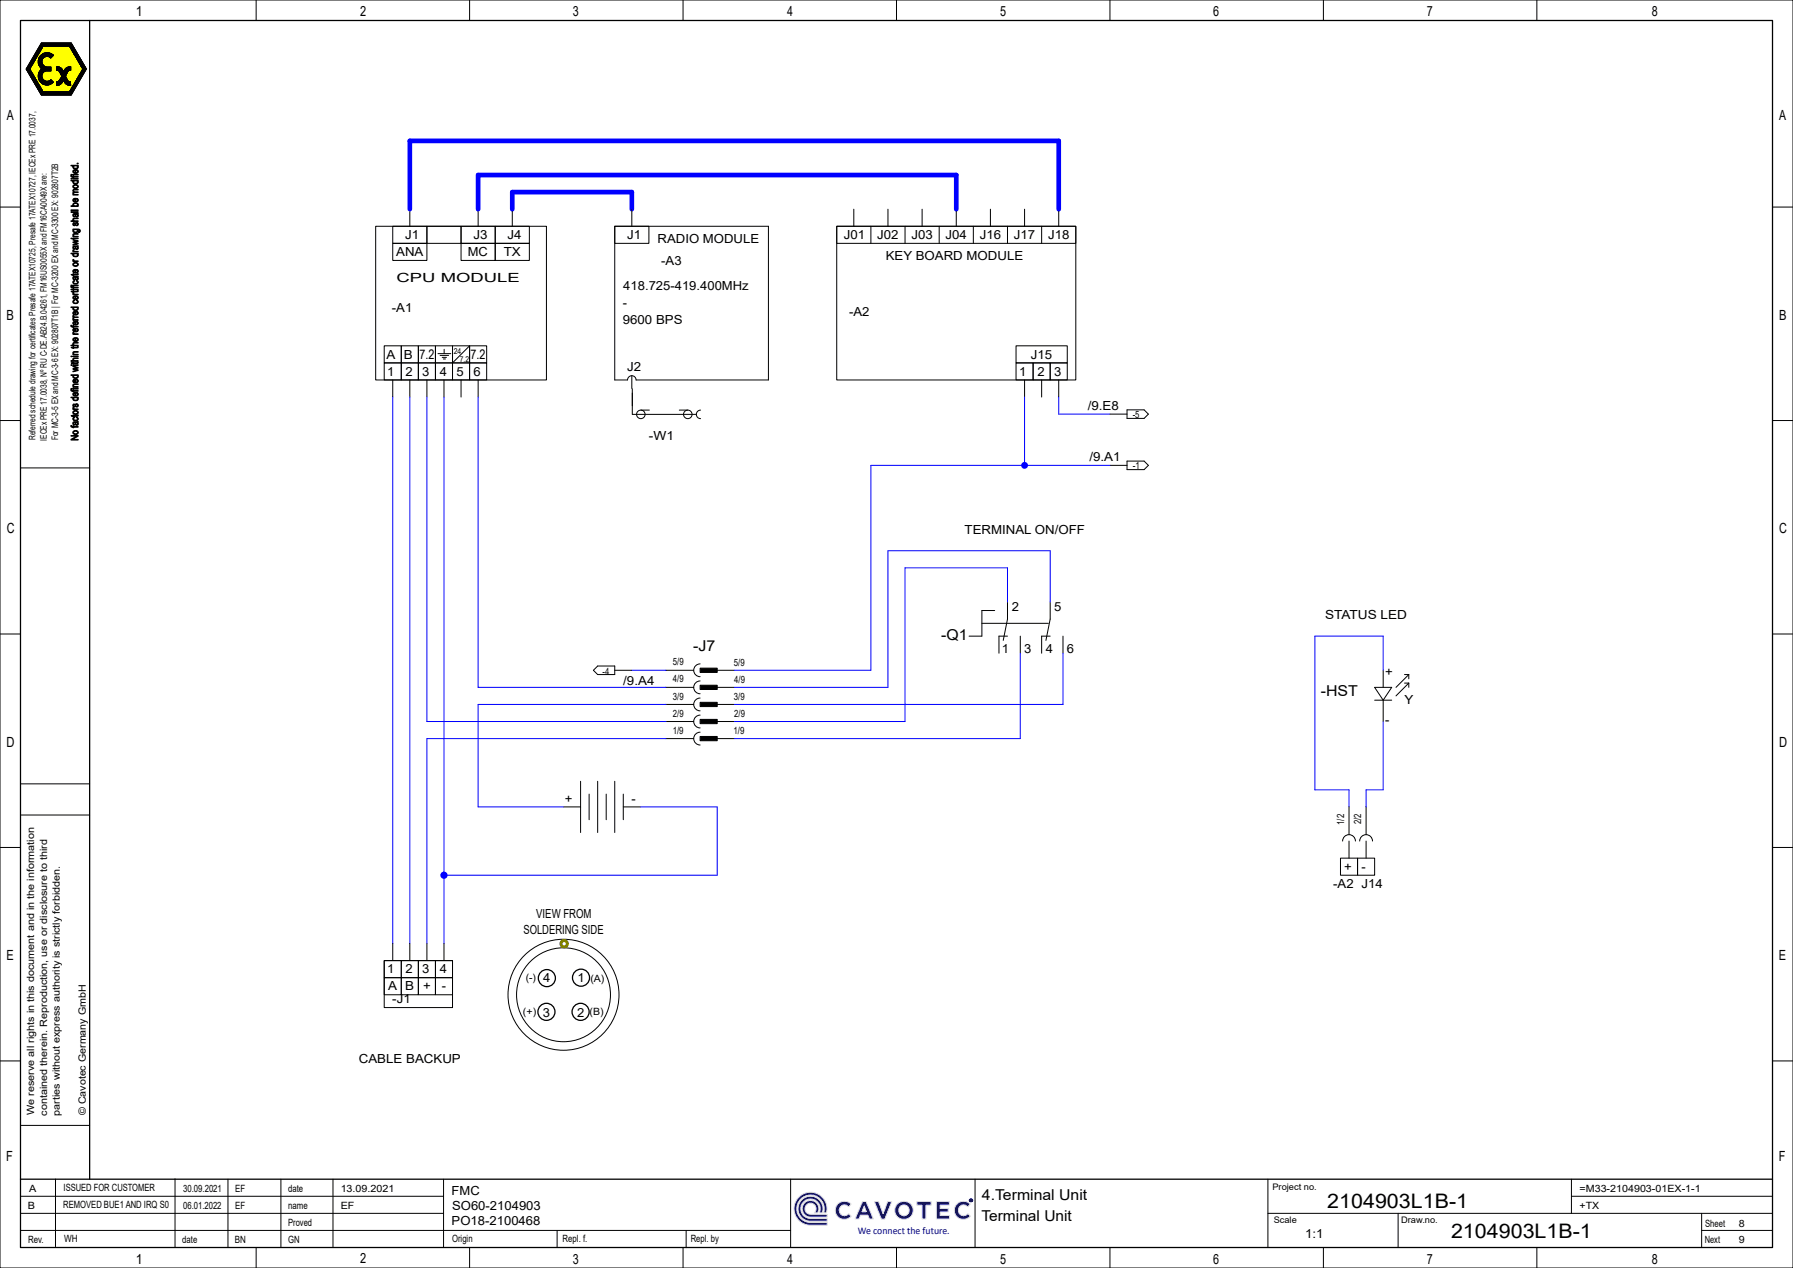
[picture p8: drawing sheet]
<svg xmlns="http://www.w3.org/2000/svg" width="420mm" height="297mm" viewBox="0 0 420 297" stroke-linecap="round" stroke-linejoin="round" font-family="sans-serif">
<g fill="#000080" stroke="#e0e0e0" stroke-width=".23">
<path d="M202 281.4h.9l1.7 4.1h-.9l-.4-.9h-1.7l-.4 .9h-.9z" fill-rule="evenodd"/>
<path d="M196.4 281.9a2.29 2.29 0 0 1 3 .1l-.6 .7a1.26 1.26 0 0 0-1.8-.1 1.26 1.26 0 0 0 0 1.8 1.26 1.26 0 0 0 1.8-.1l.6 .6a2.13 2.13 0 0 1-3.1 .1 2.13 2.13 0 0 1 .1-3.1z" fill-rule="evenodd"/>
<circle cx="211.8" cy="283.5" r="2.14"/>
</g>
<path d="M202.4 282.5l.6 1.3h-1.1z" fill="#fff" stroke="#e0e0e0" stroke-width=".23"/>
<g fill="#000080" stroke="#e0e0e0" stroke-width=".23">
<path d="M204.8 281.5h1l1.1 2.8 1-2.8h1l-1.7 4h-.7z" fill-rule="evenodd"/>
<path d="M214.8 281.5h3.3v.8h-1.2v3.2h-.9v-3.2h-1.2z" fill-rule="evenodd"/>
<path d="M219.3 281.5h3.1v.8h-2.2v.8h1.9v.8h-1.9v.8h2.2v.8h-3.1z" fill-rule="evenodd"/>
</g>
<circle cx="211.7" cy="283.5" r="1.26" fill="#fff" stroke="#e0e0e0" stroke-width=".23"/>
<g fill="#000080" stroke="#e0e0e0" stroke-width=".23">
<path d="M224.3 281.9a2.29 2.29 0 0 1 3 .1l-.6 .7a1.26 1.26 0 0 0-1.8-.1 1.26 1.26 0 0 0 0 1.8 1.26 1.26 0 0 0 1.8-.1l.6 .6a2.13 2.13 0 0 1-3.1 .1 2.13 2.13 0 0 1 .1-3.1z" fill-rule="evenodd"/>
<path d="M188.5 281.7a1.95 1.95 0 0 1 2.5-.1 1.95 1.95 0 0 1 .5 2.5h-.8a1.3 1.3 0 0 0-.1-2.1 1.3 1.3 0 0 0-2 .8 1.3 1.3 0 0 0 1.3 1.6h3.9v.7h-3.9a1.95 1.95 0 0 1-1.8-1.2 1.95 1.95 0 0 1 .4-2.2z" fill-rule="evenodd"/>
<path d="M187.9 281a2.92 2.92 0 0 1 3.6-.3 2.92 2.92 0 0 1 1.1 3.4h-.7a2.28 2.28 0 0 0-1.4-3.2 2.28 2.28 0 0 0-2.9 1.9 2.28 2.28 0 0 0 2.3 2.6h3.9v.6h-3.9a2.92 2.92 0 0 1-2.8-1.8 2.92 2.92 0 0 1 .8-3.2z" fill-rule="evenodd"/>
<path d="M187.2 280.3a3.9 3.9 0 0 1 4.7-.5 3.9 3.9 0 0 1 1.7 4.3h-.7a3.2 3.2 0 0 0-2.4-4.1 3.2 3.2 0 0 0-3.8 2.8 3.2 3.2 0 0 0 3.2 3.5h3.9v.7h-3.9a3.9 3.9 0 0 1-3.6-2.5 3.9 3.9 0 0 1 .9-4.2z" fill-rule="evenodd"/>
</g>
<g fill="none" stroke="#000" stroke-width=".3">
<path d="M4.8 4.8h410.4v287.4h-410.4zM21 4.8v271.4M4.8 276.2h410.4"/>
<circle cx="128" cy="237" r="2"/>
<circle cx="128.1" cy="229.1" r="2"/>
<circle cx="136" cy="237" r="2"/>
<circle cx="136.1" cy="229" r="2"/>
</g>
<g fill="none" stroke="#000" stroke-width=".23">
<path d="M0 0h420v297h-420zM6.1 16.2l3.6 6.1M6.5 16.8l.6-.5-.6 .6M6.9 17.6l.6-.6-.5 .6M7 16.2l-.5 .5M7 16.1l-.6 .6M7 16.2l-.5 .6M7 17.7l.5-.6-.5 .6M7.1 16.4l-.5 .6 .6-.5M7.2 16.5l-.6 .5M7.2 15.8l-.8 .8M7.2 16.6l-.5 .5"/>
<path d="M7.2 16.6l-.5 .6M7.3 15.7l-.9 .9M7.3 16.7l-.6 .5 .6-.5M7.3 16.7l-.5 .6M7.4 16.8l-.6 .6M7.4 16.9l-.5 .5M7.4 16.9l-.5 .6 .6-.5M7.5 18.6l.6-.6-.5 .6M7.5 15.2l-1.2 1.3 1.1-1M7.6 17.2l-.5 .6M7.6 18.7l.5-.6-.5 .6M7.6 17.3l-.5 .5"/>
<path d="M7.7 17.3l-.6 .6M7.7 17.4l-.5 .6 .5-.5M7.7 14.9l-1.5 1.5 1.4-1.3M7.8 17.5l-.6 .5M7.8 17.5l-.5 .6M7.8 17.6l-.5 .6M7.8 17.7l-.5 .5M7.9 14.6l-1.7 1.7M7.9 17.7l-.5 .6M7.9 17.8l-.5 .6M8 17.9l-.6 .5M8 17.9l-.5 .6"/>
<path d="M8 18l-.5 .5M8.1 14.3l-1.9 1.9 1.8-1.7M8.2 14.1l-2.1 2.1M8.2 18.2l-.5 .6M8.2 19.7l.5-.6-.5 .6M8.2 18.3l-.5 .5M8.2 18.3l-.5 .6M8.3 18.4l-.5 .6M8.3 18.5l-.5 .5M8.3 13.8l-2.1 2.2M8.4 18.5l-.6 .6M8.4 18.6l-.5 .5"/>
<path d="M8.4 13.7l-2 2M8.4 18.7l-.5 .5M8.5 18.7l-.5 .6 .5-.5M8.5 13.5l-2 2.1M8.5 18.9l-.5 .5M8.6 18.9l-.5 .6M8.6 19l-.5 .5M8.7 19.1l-.5 .5M8.7 13.2l-2.1 2.2M8.8 19.2l-.6 .6M8.8 13.1l-2.1 2M8.8 19.3l-.5 .5"/>
<path d="M8.8 19.3l-.5 .6M8.8 19.4l-.5 .5M8.9 12.9l-2.1 2.1M8.9 19.5l-.5 .5M8.9 19.5l-.5 .6M9 19.6l-.5 .5M9 19.6l-.5 .6M9 12.6l-2.1 2.2M9 17.2l1.6-1.6-1.6 1.7M9.1 19.7l-.6 .6 .6-.5M9.1 19.8l-.5 .6M9.1 12.5l-2 2"/>
<path d="M9.1 19.9l-.5 .6M9.2 18.7l.6-.7-.6 .7M9.2 15.3l.6-.6-.6 .7M9.2 20l-.5 .5M9.2 12.3l-2 2.1M9.4 12l-2.1 2.2M9.5 11.9l-2.1 2M9.6 11.7l-2.1 2.1M9.7 10.1h.1M9.7 11.4l-2.1 2.2M9.8 17.8l-.7 .7M9.8 14.4l-.7 .8"/>
<path d="M9.8 14.4l-.7 .7M9.8 17.8l-.7 .8M9.8 14.5l-.7 .8M9.8 17.9l-.7 .7M9.8 17.6l-.7 .9M9.8 14.2l-.7 .9M9.8 14.6l-.7 .7M9.8 17.6l-.8 .8M9.8 10.1l-.3 .3M9.8 11.3l-2 2M9.8 14.2l-.8 .8M9.8 17.5l-.8 .8"/>
<path d="M9.9 18.1l-.7 .7M9.9 14.1l-.9 .8M9.9 14.8l-.7 .7M9.9 18.2l-.7 .7M9.9 14.9l-.6 .6M9.9 10.1l-.5 .5M9.9 18.3l-.6 .6M9.9 14.9l-.6 .7M9.9 18.3l-.6 .7M9.9 17.3l-.9 1M9.9 11.1l-2 2.1M9.9 13.9l-.9 1"/>
<path d="M9.9 15l-.6 .6M10 18.4l-.7 .6M10 10.1l-.7 .6M10 12.6l-.8 .8M10 15l-.7 .7M10 18.4l-.6 .6M10 17.2l-1 1M10 15.1l-.6 .6 .7-.5M10 18.5l-.6 .6M10 18.5l-.6 .7M10.1 18.6l-.6 .6 .6-.6-.5 .7M10.1 10.1l-1 .9"/>
<path d="M10.1 12.6l-.9 .9M10.1 10.8h6.2l3.1 5.4-3.1 5.3h-6.2l-3.1-5.3zM10.1 15.3l-.5 .6M10.1 10.1l-1.1 1.1M10.2 15.3l-.6 .6M10.2 18.7l-.6 .6 .6-.6M10.2 10.1l-1.2 1.2M10.3 15.4l-.6 .6M10.3 18.8l-.6 .6M10.3 12.5l-1.2 1.2M10.3 10.1l-1.5 1.5M10.4 15.5l-.6 .6"/>
<path d="M10.4 18.9l-.6 .6M10.4 10.1l-1.7 1.7M10.4 12.5l-1.4 1.3M10.4 15.5l-1.1 1.1M10.5 10.1l-1.9 1.8M10.5 15.5l-1.3 1.3M10.5 18.9l-.6 .6 .6-.6M10.5 12.4l-1.5 1.5M10.5 15.6l-1.4 1.3M10.5 10.1l-2 2M10.6 15.6l-1.5 1.5M10.6 19l-.7 .6"/>
<path d="M10.7 10.1l-2.4 2.3M10.7 12.4l-1.7 1.7M10.7 19l-.7 .6M10.7 19l-.6 .7M10.7 10.1l-2.5 2.4M10.8 15.7l-1.8 1.8M10.8 10.1l-2.6 2.6M10.8 12.4l-1.8 1.8M10.8 19l-.7 .7M10.9 19.1l-.7 .6M10.9 15.7l-1.9 1.9M10.9 10.1l-2.9 2.9"/>
<path d="M10.9 12.4l-1.9 1.9M11 10.1l-.8 .7M11 15.7l-2 2M11 12.4l-2 2M11 10.1l-.7 .7M11 15.7l-2 2.1M11.1 12.4l-2.1 2.1M11.1 15.7a1.26 1.26 0 0 1-1.2-1.7 1.26 1.26 0 0 1 2-.4l.6-.6a2.08 2.08 0 0 0-3 .1 2.08 2.08 0 0 0 .3 3 2.06 2.06 0 0 0-.4 3 2.06 2.06 0 0 0 3.1 .1l-.6-.5a1.24 1.24 0 0 1-2-.4 1.24 1.24 0 0 1 1.2-1.7M11.1 15.7h.8v.9M11.1 16.6h.8M11.1 15.7l-2.1 2.2M11.1 19.1l-.8 .7 .7-.7"/>
<path d="M11.2 15.7l-2.2 2.2M11.2 10.1l-.8 .7M11.2 12.4l-2.2 2.2M11.2 19l-.8 .8M11.2 10.1l-.7 .7M11.3 19l-.8 .8M11.3 15.7l-2.3 2.3M11.3 10.1l-.7 .7M11.3 12.4l-2.3 2.3M11.3 15.7l-2.3 2.4M11.4 12.4l-2.4 2.4M11.4 15.7l-1 1.1"/>
<path d="M11.4 10.1l-.8 .7M11.4 19.9l.8-.9-.8 .9M11.5 19l-1 .8M11.5 12.4l-1 .9M11.5 10.1l-.8 .7M11.5 12.4l-.8 .9M11.5 15.7l-1 1M11.5 10.1l-.7 .7M11.6 12.4l-.8 .8M11.6 18.9l-1 1M11.6 15.7l-.9 .9M11.7 15.7l-.9 .9"/>
<path d="M11.7 10.1l-.8 .7M11.7 12.5l-.9 .7M11.7 13.4l.6-.6-.5 .6M11.7 12.5l-.7 .7M11.7 18.8l-1 1.1M11.7 10.1l-.7 .7M11.8 12.5l-.8 .7M11.8 15.7l-.9 .9M11.8 10.1l-.7 .7M11.8 13.5l.6-.6-.6 .6M11.8 15.7l-.8 .9M11.9 12.5l-.8 .7"/>
<path d="M11.9 12.5l-.7 .7 .7-.6M11.9 15.7l-.8 .9M11.9 10.1l-.8 .7M11.9 15.8l-.8 .8M11.9 15.9l-.6 .7M11.9 16l-.6 .6M11.9 16l-.5 .6M11.9 16.2l-.4 .4M11.9 16.2l-.3 .4M11.9 16.3l-.3 .3M11.9 16.4l-.1 .2M11.9 16.5l-.1 .1"/>
<path d="M11.9 16.6h.1M11.9 18.7l-1.2 1.2M12 10.1l-.8 .7M12 18.8l-1.2 1.1M12 18.8l-1.1 1.1M12 12.6l-.7 .6M12 10.1l-.7 .7M12 18.8l-1 1.1M12.1 12.6l-.7 .7M12.1 10.1l-.7 .7M12.1 18.9l-1 1M12.1 12.6l-.6 .7"/>
<path d="M12.1 18.9l-.9 1M12.2 18.9l-1 1M12.2 12.7l-.7 .6M12.2 12.7l-.6 .6M12.2 10.1l-.8 .7M12.3 12.7l-.7 .7M12.3 10.1l-.7 .7M12.3 19.1l-.8 .7M12.4 10.1l-.8 .7M12.4 19.1l-.7 .7M12.4 19.2l-.6 .5M12.4 19.2l-.4 .4"/>
<path d="M12.5 19.2l-.3 .3M12.5 10.1l-.8 .7M12.5 12.9l-.6 .6M12.5 10.1l-.7 .7M12.6 10.1l-.7 .7M12.7 10.1l-.8 .7M12.8 10.1l-.7 .7M12.9 10.1l-.8 .7M13 10.1l-.8 .7M13 10.1l-.7 .7M13.1 10.1l-.7 .7M13.2 10.1l-.8 .7"/>
<path d="M13.3 10.1l-.7 .7M13.3 16l.4-.3-.4 .4M13.3 16.4l.6-.7-.6 .7M13.3 19.2h-.1M13.3 15.6v.1M13.4 10.1l-.8 .7M13.4 19.1l-.1 .2M13.5 15.6l-.2 .2M13.5 10.1l-.8 .7M13.5 19.1l-.2 .3M13.5 15.6l-.2 .3M13.5 10.1l-.7 .7"/>
<path d="M13.6 15.6l-.3 .3M13.6 10.1l-.7 .7M13.7 10.1l-.8 .7M13.7 16.6l.6-.6-.6 .6M13.8 15.7l-.5 .5M13.8 10.1l-.8 .7M13.9 10.1l-.8 .7M13.9 15.7l-.6 .6M13.9 10.1l-.7 .7M14 15.8l-.7 .7M14.1 10.1l-.8 .7M14.1 15.8l-.7 .7"/>
<path d="M14.1 10.1l-.7 .7M14.1 15.9l-.6 .6M14.1 17.2l.7-.7-.6 .7M14.2 15.9l-.7 .6M14.2 10.1l-.7 .7M14.2 15.9l-.6 .6M14.3 10.1l-.8 .7M14.4 10.1l-.8 .7M14.4 16l-.6 .6M14.4 16.1l-.6 .6M14.4 10.1l-.7 .7M14.4 16.1l-.5 .6"/>
<path d="M14.5 16.1l-.6 .7M14.5 17.9l-.6 1-.7 .3 .1 .8M14.5 16.2l-.6 .6M14.6 10.1l-.8 .7M14.6 16.2l-.6 .6M14.6 16.3l-.6 .6M14.6 10.1l-.7 .7M14.6 19.3l-.4 .4M14.6 16.3l-.6 .7 .7-.6M14.7 10.1l-.7 .7M14.7 16.4l-.6 .7 .6-.6M14.8 19l-.9 .9"/>
<path d="M14.8 18.9l-1 1M14.8 10.1l-.8 .7M14.8 16.7l-.6 .6M14.9 16.8l-.6 .6M14.9 10.1l-.8 .7M14.9 18.8l.6-.6-.6 .7M14.9 10.1l-.7 .7M15 18.9l.6-.6-.6 .7M15.1 10.1l-.8 .7M15.1 10.1l-.7 .7M15.1 19.3l.6-.6-.6 .6M15.2 10.1l-.7 .7"/>
<path d="M15.4 17.9l.4 .9M15.4 17.9l-2.1 2.1M15.4 17.8l-2.1 2.1M15.4 10.1l-.8 .7M15.4 18l-2 2M15.4 17.7l-2.1 2.1M15.4 10.1l-.7 .7M15.4 19.6l.7-.5-.6 .6M15.4 18.1l-1.9 1.9M15.5 17.6l-2.2 2.2M15.5 18.1l-1.8 1.9M15.5 10.1l-.7 .7"/>
<path d="M15.6 17.3l-2.3 2.4M15.6 15.9l-.5 .4M15.6 18.4l-.6 .7M15.6 10.1l-.8 .7M15.6 17.2l-2.3 2.4M15.6 18.5l-.6 .6M15.7 18.5l-.6 .6M15.7 10.1l-.7 .7M15.7 18.6l-.6 .6M15.7 17.1l-2.4 2.4M15.7 15.8l-.6 .7M15.8 10.1l-.8 .7"/>
<path d="M15.8 18.7l-.6 .7 .6-.6M15.8 18.8l.3 .3 .4 .1M15.8 16.9l-2.5 2.6M15.8 18.9l-.5 .5M15.9 15.8l-.9 .8M15.9 18.9l-.6 .6M15.9 10.1l-.8 .7M15.9 19l-.6 .5M15.9 10.1l-.7 .7M16 19l-.6 .6M16 10.1l-.7 .7M16.1 15.7l-1.8 1.7"/>
<path d="M16.1 10.8l.6-.6-.5 .6M16.1 10.1l-.8 .7M16.1 15.7l-1.8 1.8M16.2 19.1l-.7 .6 .8-.6-.6 .7M16.2 10.1l-.7 .7M16.2 15.6l-1.9 1.9M16.3 10.1l-.8 .7M16.4 19.2l-.7 .6M16.4 10.1l-.8 .7M16.4 15.6l-2 2 2-2M16.4 10.1l-.7 .7M16.5 19.2l-.8 .6"/>
<path d="M16.5 15.6l-2.1 2.1M16.5 19.2l.1 .8a1.88 1.88 0 0 1-1.8-1.2 1.64 1.64 0 0 1-1.5 1.2M16.5 19.2l-.7 .7M16.5 10.1l-.7 .7M16.5 19.3l-.6 .6M16.5 19.4l-.5 .5M16.5 19.5l-.4 .5M16.5 19.6l-.4 .4M16.5 19.7l-.3 .3M16.5 19.7l-.2 .3M16.5 19.8l-.2 .2M16.5 11.3l.6-.5-.5 .5"/>
<path d="M16.5 19.9l-.1 .1M16.6 20h-.1M16.6 15.6l-2.1 2.2 2.1-2.1M16.6 15.6a1.73 1.73 0 0 0-1.7 1.2 1.64 1.64 0 0 0-1.6-1.2v.9l.6 .3 .6 1.1M16.6 15.6v.9l-.7 .3-.5 1.1M16.6 15.8l-2.1 2.1M16.6 15.9l-2.3 2.3M16.6 16l-2.4 2.4M16.6 16.1l-2.6 2.5M16.6 16.1l-.5 .5M16.6 16.3l-.3 .2M16.6 16.3l-.2 .2"/>
<path d="M16.6 16.4l-.1 .1M16.6 10.1l-.8 .7M16.7 10.1l3.5 6.1M16.7 10.1h-7l-3.6 6.1M16.7 10.1l-.7 .7M16.8 11.7l.5-.5-.5 .6M16.8 10.3l-.5 .5M16.8 10.4l-.5 .5 .6-.5M16.9 10.5l-.5 .5M16.9 10.5l-.5 .6M17 10.6l-.5 .5M17 10.6l-.5 .6"/>
<path d="M17 10.7l-.5 .6M17.1 10.8l-.5 .6M17.1 12.3l.6-.5-.5 .5M17.2 10.9l-.6 .6M17.2 11l-.5 .5M17.2 11l-.5 .6M17.3 11.1l-.6 .5M17.3 11.1l-.5 .6M17.4 11.3l-.6 .5M17.4 11.4l-.5 .5 .6-.5M17.5 11.5l-.5 .5M17.5 11.5l-.5 .6"/>
<path d="M17.6 11.6l-.6 .5M17.6 11.6l-.5 .6M17.6 11.7l-.5 .5M17.7 11.8l-.5 .6M17.7 13.3l.5-.6-.5 .6M17.8 11.9l-.6 .5 .6-.4M17.8 12l-.5 .6M17.8 12.1l-.5 .5M17.8 13.5l.6-.5-.5 .6M17.9 12.1l-.6 .5M17.9 12.1l-.5 .6M17.9 12.2l-.5 .6"/>
<path d="M17.9 13.6l.6-.5-.6 .6M18 12.3l-.6 .5M18 12.3l-.5 .6 .6-.5M18 19.9l-2.3 2.4M18.1 12.5l-.6 .5M18.1 12.5l-.5 .6M18.1 19.8l-2.4 2.5M18.1 12.6l-.5 .5M18.2 12.6l-.6 .6M18.2 12.7l-.5 .5M18.2 19.6l-2.6 2.7M18.3 12.8l-.5 .6 .5-.5"/>
<path d="M18.3 19.5l-2.8 2.8M18.4 12.9l-.6 .6M18.4 17.9l1.8-1.8-1.9 1.9M18.4 14.5l.6-.5-.5 .6M18.5 19.2l-2.1 2.2M18.5 13.2l-.5 .6M18.5 14.6l.5-.5-.5 .6M18.5 13.3l-.5 .5 .6-.5M18.6 19l-2.1 2.1M18.6 13.3l-.5 .6 .5-.5M18.7 18.9l-2.1 2M18.7 17.4l1.4-1.4-1.6 1.7"/>
<path d="M18.7 13.5l-.6 .5M18.7 13.5l-.5 .6M18.7 13.6l-.5 .5M18.8 13.6l-.6 .6M18.8 13.7l-.5 .5M18.8 13.7l-.5 .6M18.8 18.6l-2.1 2.2M18.8 13.8l-.5 .5M18.9 13.8l-.5 .6M18.9 13.9l-.5 .5M18.9 18.4l-2 2.1M18.9 13.9l-.5 .6"/>
<path d="M19 18.3l-2 2M19 15.5l.5-.5-.4 .6M19.1 14.2l-.5 .5M19.1 14.3l-.5 .5M19.2 14.3l-.5 .6 .5-.5M19.2 18l-2.1 2.2M19.2 14.5l-.5 .5M19.3 14.5l-.5 .6M19.3 17.8l-2.1 2.1M19.3 14.6l-.5 .5M19.4 14.7l-.6 .5M19.4 17.7l-2.1 2"/>
<path d="M19.4 16.1l.5-.5-.6 .8M19.4 14.7l-.5 .6M19.4 14.8l-.5 .5M19.4 14.8l-.5 .6M19.5 14.9l-.5 .5M19.5 14.9l-.5 .6M19.5 17.4l-2.1 2.2M19.6 15.1l-.5 .5M19.6 17.2l-2 2M19.7 15.2l-.6 .5M19.7 15.2l-.5 .6M19.7 17.1l-2 2"/>
<path d="M19.7 15.3l-.5 .5M19.8 15.3l-.6 .6 .6-.5M19.8 15.4l-.5 .6M19.8 15.5l-.5 .6M19.9 15.6l-.5 .5M19.9 16.8l-2.1 2.1M20 16.6l-2.1 2M20 15.7l-.8 .8M20 15.8l-.9 .9M20 15.8l-1.1 1.2M20.1 16.5l-2.1 2M20.1 15.9l-1.3 1.2"/>
<path d="M20.1 15.9l-1.4 1.4M20.2 16.2l-2.1 2.1M20.2 16.2l-3.5 6.1M60 0v4.8M110 0v4.8M160 0v4.8M210 0v4.8M260 0v4.8M310 0v4.8M360 0v4.8M8.8 20.7l.5-.6-.5 .6M9.2 20l-.5 .6"/>
<path d="M9.3 20.2l-.5 .6M9.3 21.7l.6-.6-.5 .6M9.4 20.3l-.6 .5 .6-.5M9.4 20.4l-.5 .5M9.5 20.4l-.6 .6M9.5 20.5l-.5 .5M9.5 20.5l-.5 .6M9.5 22l.6-.5-.5 .6M9.6 20.6l-.6 .5M9.6 20.6l-.5 .6M9.6 20.7l-.5 .6 .6-.5M9.7 22.3h7"/>
<path d="M9.7 20.8l-.5 .6M9.7 20.9l-.5 .6M9.8 21l-.6 .5M9.8 21l-.5 .5M9.8 21l-.5 .6M9.9 21.2l-.5 .6 .6-.5M10 21.3l-.5 .6M10 21.4l-.5 .5M10.1 21.4l-.6 .6M10.2 21.5l-.6 .6M10.3 21.5l-.7 .7 .7-.7M10.5 21.5l-.8 .7"/>
<path d="M10.5 21.5l-.7 .8M10.6 21.5l-.7 .8M10.7 21.5l-.8 .8M10.8 21.5l-.7 .8M11 21.5l-.8 .8M11 21.5l-.7 .8M11.1 21.5l-.7 .8M11.2 21.5l-.8 .8M11.3 21.5l-.7 .8M11.5 21.5l-.8 .8M11.5 21.5l-.7 .8M11.6 21.5l-.7 .8"/>
<path d="M11.7 21.5l-.8 .8M11.8 21.5l-.8 .8M11.8 21.5l-.7 .8M11.9 21.5l-.7 .8M12 21.5l-.8 .8M12.1 21.5l-.7 .8M12.2 21.5l-.8 .8M12.3 21.5l-.8 .8M12.4 21.5l-.8 .8M12.4 21.5l-.7 .8M12.5 21.5l-.7 .8M12.6 21.5l-.7 .8"/>
<path d="M12.7 21.5l-.8 .8M12.8 21.5l-.8 .8M12.9 21.5l-.8 .8M12.9 21.5l-.7 .8M13 21.5l-.7 .8M13.1 21.5l-.7 .8M13.2 21.5l-.8 .8M13.2 21.5l-.7 .8M13.4 21.5l-.8 .8M13.4 21.5l-.7 .8M13.5 21.5l-.7 .8M13.6 21.5l-.8 .8"/>
<path d="M13.7 21.5l-.8 .8M13.7 21.5l-.7 .8M13.9 21.5l-.8 .8M13.9 21.5l-.7 .8M14 21.5l-.7 .8M14.1 21.5l-.8 .8M14.2 21.5l-.7 .8M14.4 21.5l-.8 .8M14.4 21.5l-.7 .8M14.5 21.5l-.7 .8M14.6 21.5l-.8 .8M14.7 21.5l-.7 .8"/>
<path d="M14.8 21.5l-.7 .8M14.9 21.5l-.8 .8M15 21.5l-.7 .8M15.1 21.5l-.8 .8M15.2 21.5l-.8 .8M15.2 21.5l-.7 .8M15.3 21.5l-.7 .8M15.4 21.5l-.8 .8M15.5 21.5l-.7 .8M15.6 21.5l-.8 .8M15.7 21.5l-.8 .8M15.8 21.5l-.8 .8"/>
<path d="M15.8 21.5l-.7 .8M15.9 21.5l-.7 .8M16 21.5l-.7 .8M16.1 21.5l-.8 .8M16.2 21.5l-.8 .8M16.7 22.2v.1M16.8 22.1l-.2 .2M17 21.8l-.5 .5M17.1 21.6l-.7 .7M17.1 21.5l-.8 .8M17.3 21.2l-1.1 1.1M17.4 21l-1.2 1.3"/>
<path d="M17.5 20.8l-1.4 1.5M17.7 20.5l-1.7 1.8M17.8 20.4l-1.9 1.9M17.9 20.2l-2.1 2.1M0 48.5h4.8M88 53h40v36h-40zM92 53h8v4h-8zM92 57h8v4h-8zM96 49v4M100 53h8v4h-8zM108 53h8v4h-8zM108 57h8v4h-8z"/>
<path d="M112 49v4M116 53h8v4h-8zM116 57h8v4h-8zM120 49v4M144 53h8v4h-8zM144 53h36v36h-31a1 1 0 0 0-1-1 1 1 0 0 0-1 1h-3zM148 49v4M196 53h56v36h-56zM196 53h56v4h-56zM200 49v4M204 53v4M208 49v4"/>
<path d="M212 53v4M216 49v4M220 53v4M224 49v4M228 53v4M232 49v4M236 53v4M240 49v4M244 53v4M248 49v4M415.2 48.5h4.8M0 98.5h4.8"/>
<path d="M90 85h4v4h-4zM90 81h4v4h-4zM92 89v4M94 85h4v4h-4zM94 81h4v4h-4zM96 89v4M98 85h4v4h-4zM98 81h4v4h-4zM100 89v4M102 85h4v4h-4zM102 81h4v4h-4zM102.6 82.8h3"/>
<path d="M103.1 83.2h2M103.6 83.7h1M103.8 84.1h.5M104 89v4M104 81.8v1M106 85h4v4h-4zM106 81h4v4h-4zM108 89v4M110 85h4v4h-4zM110 81h4v4h-4zM110 81l-4 4M112 89v4"/>
<path d="M148 88v3M148.1 91.1v6h15M150.1 96.1h2M159.1 96.1h2M164.1 96.1a1 1 0 0 0-1 1 1 1 0 0 0 1 1M238 85h4v4h-4zM238 81h12v4h-12zM240 89v4M242 85h4v4h-4zM244 89v4M246 85h4v4h-4zM248 89v4"/>
<path d="M260 97h4M264 96h4l1 1-1 1h-4zM415.2 98.5h4.8M4.8 109.6h16.2M260 109h4M264 108h4l1 1-1 1h-4zM0 148.5h4.8M139 157l1-1h4v2h-4zM144 157h4M155.9 157h6.6M164 159.5a1.5 1.5 0 0 0-1.5 1.5 1.5 1.5 0 0 0 1.5 1.5M164 155.5a1.5 1.5 0 0 0-1.5 1.5 1.5 1.5 0 0 0 1.5 1.5"/>
<path d="M168 157h4M230 146h15.6M233 143h-3v6h-3M236 141v4l-1 5M236 149h-2v4M239 149v4M246 149h-2v4M246 141v4l-1 5M249 149v4M324 157v4M329 160h1M329 158h1"/>
<path d="M330 160l-3 3M330 158v1M330 160v1M330 158l-3 3M415.2 148.5h4.7M155.9 173h6.6M155.9 169h6.6M155.9 165h6.6M155.9 161h6.6M164 171.5a1.5 1.5 0 0 0-1.5 1.5 1.5 1.5 0 0 0 1.5 1.5M164 167.5a1.5 1.5 0 0 0-1.5 1.5 1.5 1.5 0 0 0 1.5 1.5M164 163.5a1.5 1.5 0 0 0-1.5 1.5 1.5 1.5 0 0 0 1.5 1.5"/>
<path d="M168 173h4M168 169h4M168 165h4M168 161h4M322 161h4l-2 3zM322 164h4M324 164v5M0 198.5h4.8M4.8 190.9h16.2M4.8 183.6h16.2M132 189h4M136 183v12"/>
<path d="M138 186v6M140 183v12M142 186v6M144 183v12M146 186v6M146 189h4M314.5 197a1.5 1.5 0 0 1 1.5-1.5 1.5 1.5 0 0 1 1.5 1.5M316 188.9v6.6M316 197v4M318.5 197a1.5 1.5 0 0 1 1.5-1.5 1.5 1.5 0 0 1 1.5 1.5M320 188.9v6.6M320 197v4"/>
<path d="M415.2 198.5h4.8M314 201h4v4h-4zM318 201h4v4h-4zM90 225h4v4h-4zM90 225h16v11h-16zM90 229h4v4h-4zM92 221v4M94 225h4v4h-4zM94 229h4v4h-4zM96 221v4M98 225h4v4h-4zM98 229h4v4h-4z"/>
<path d="M100 221v4M102 225h4v4h-4zM102 229h4v4h-4zM104 221v4M0 248.5h4.8M415.2 248.5h4.8M4.8 263.6h16.2M13 276.2v15.8M41 276.1v16M53.4 276.2v16M65.8 276.2v16M78 276.2v16"/>
<path d="M103.9 276.2v16M185.2 276.2v16M228.4 276.2v16M297 276.2v16M368.1 276.2v8M4.8 284.2h99.1M4.8 288.2h180.4M4.8 280.2h99.1M60 292.2v4.8M110 292.2v4.8M130.5 288.2v4M160 292.2v4.8"/>
<path d="M160.7 288.2v4M210 292.2v4.8M260 292.2v4.8M297 284.2h118.2M310 292.2v4.8M327.5 284.2v8M360 292.2v4.8M368.1 280.2h47.1M398.6 284.2v8M398.6 288.2h16.6"/>
<circle cx="150.1" cy="97.1" r="1"/>
<circle cx="161.1" cy="97.1" r="1"/>
<circle cx="132" cy="233" r="13"/>
<circle cx="132" cy="233" r="11"/>
</g>
<g fill="#000" stroke="#000" stroke-width=".23">
<path d="M164 156.5h4v1h-4z" fill-rule="evenodd"/>
<path d="M164 172.5h4v1h-4z" fill-rule="evenodd"/>
<path d="M164 168.5h4v1h-4z" fill-rule="evenodd"/>
<path d="M164 164.5h4v1h-4z" fill-rule="evenodd"/>
<path d="M164 160.5h4v1h-4z" fill-rule="evenodd"/>
</g>
<g fill="none" stroke="#00f" stroke-width=".23">
<path d="M92 93v128M96 93v128M100 93v76h56M104 93v128M112 93v68h44M240 93v16M248 93v4h12M260 109h-56v48h-32M148 157h8M236 141v-8h-24v36h-40M239 153v20h-67M246 141v-12h-38v32h-36"/>
<path d="M249 153v12h-77M324 157v-8h-16v36h8v4M156 173h-56v48M156 165h-44v24h20M324 169v16h-4v4M150 189h18v16h-64"/>
</g>
<path d="M96 49v-16h152v16M112 49v-8h112v8M120 49v-4h28v4" fill="none" stroke="#00f" stroke-width="1.1"/>
<circle cx="132.1" cy="221" r=".75" fill="none" stroke="#f00" stroke-width=".7"/>
<g fill="none" stroke="#ff0" stroke-width=".23">
<path d="M7.1 16.4l1.9-1.8-1.8 1.9M7.6 17.2l1.7-1.6-1.7 1.7 1.8-1.6-1.7 1.7M7.7 17.4l1.7-1.7-1.6 1.8M8.9 19.4l.4-.5-.4 .5M9 17.8l-.7 .6M9 17.8l-.7 .7M9 14.4l-1.9 1.9 1.9-1.8M9 17.7l-.7 .7M9 14.6l-1.9 1.8M9 18l-.6 .6 .6-.6-.6 .7M9 14.2l-2 2 2-1.9M9 17.5l-.8 .8 .8-.7"/>
<path d="M9 14.1l-2 2.1M9 14.8l-1.8 1.8M9 17.4l-.8 .8M9 18.2l-.5 .5M9 14l-1.9 1.9M9 18.2l-.5 .6M9 17.3l-.8 .9M9 14.9l-1.7 1.8M9 13.9l-1.8 1.8M9 18.3l-.5 .5 .5-.4M9 15l-1.7 1.7 1.8-1.7M9.1 17.2l-1 1"/>
<path d="M9.1 18.4l-.5 .5M9.1 15.1l-1.7 1.7 1.7-1.6M9.1 13.8l-1.8 1.8M9.1 18.5l-.5 .5M9.1 17.1l-1 1M9.1 13.7l-1.6 1.6M9.1 18.6l-.5 .4M9.1 15.2l-1.7 1.7M9.1 18.6l-.4 .5M9.1 17l-1 1M9.1 15.3l-1.6 1.7M9.1 18.7l-.4 .4"/>
<path d="M9.1 13.6l-1.5 1.5M9.2 15.4l-1.7 1.6M9.2 18.7l-.5 .5M9.2 15.4l-1.7 1.7M9.2 18.8l-.4 .4M9.2 15.4l-1.6 1.8M9.2 18.8l-.4 .5M9.3 15.5l-1.7 1.7M9.3 16.7l-1.3 1.3M9.3 18.9l-.5 .4M9.3 13.3l-1.6 1.7M9.3 19l-.4 .5"/>
<path d="M9.4 16.5l-1.4 1.4M9.4 19.1l-.5 .4 .5-.4-.4 .6 .5-.5M9.5 15.8l-1.7 1.8M9.5 15.9l-1.7 1.7M9.5 19.3l-.4 .4M9.6 15.9l-1.7 1.8M9.6 19.3l-.4 .6M9.6 16l-1.7 1.7 1.8-1.7M9.7 16.1l-1.7 1.7 1.8-1.7M9.7 19.4l-.5 .6M9.8 19.5l-.6 .5M9.8 19.5l-.5 .6"/>
<path d="M10 19.6l-.7 .6M10 19.7l-.6 .6M10.1 19.7l-.7 .6M10.1 19.7l-.7 .7M10.1 10.8v.1M10.2 19.7l-.7 .7M10.3 19.8l-.8 .7M10.3 10.8l-.4 .4M10.3 19.8l-.8 .7 .8-.7M10.3 10.8l-.5 .5M10.4 13.4l-.4 .4M10.4 10.8l-.7 .7"/>
<path d="M10.4 16.7l-.4 .5M10.4 19.8l-.8 .9 .9-.9M10.5 13.3l-.6 .6M10.5 10.8l-1 1M10.5 19.8l-.9 .9M10.6 16.7l-.7 .6M10.6 10.8l-1.2 1.1M10.6 19.9l-.9 .9M10.6 10.8l-1.2 1.3M10.7 19.9l-1 1M10.7 13.2l-.9 .9M10.7 16.6l-.9 .9"/>
<path d="M10.8 10.8l-1.6 1.6M10.8 13.2l-1 1M10.8 16.6l-1 1M10.8 10.8l-1.7 1.7M10.9 19.9l-1.1 1.1M10.9 13.2l-1.1 1.1M10.9 16.6l-1.1 1.1M10.9 10.8l-1.9 1.9M11 19.9l-1.2 1.2M11 13.2l-1.2 1.2M11 10.8l-2.2 2.2M11 16.6l-1.2 1.2"/>
<path d="M11.1 13.2l-1.3 1.3M11.1 19.1l2.5-2.6-2.6 2.6M11.1 10.8l-2.4 2.3M11.1 16.6l-1.3 1.3M11.1 19.9l-1.2 1.2M11.1 10.8l-2.5 2.5M11.2 16.6l-1.4 1.3M11.2 10.8l-2.6 2.7M11.2 13.2l-1.4 1.4M11.2 19.9l-1.3 1.3 1.3-1.3M11.3 16.6l-1.5 1.4M11.3 13.2l-1.5 1.5"/>
<path d="M11.3 19l2.4-2.4-2.6 2.4M11.3 10.8l-2.9 3M11.3 16.6l-1.5 1.5M11.3 13.2l-1.4 1.5M11.4 10.8l-3.1 3.1M11.4 19.9l-1.4 1.4M11.4 16.6l-1.5 1.5M11.4 13.3l-1.5 1.5M11.5 10.8l-3.3 3.3M11.5 19.8l-1.5 1.5M11.5 13.3l-1.6 1.6M11.5 16.6l-1.6 1.6"/>
<path d="M11.6 19.8l-1.6 1.6M11.6 10.8l-3.6 3.6M11.6 16.6l-1.7 1.7M11.6 13.4l-1.6 1.6M11.7 10.8l-3.8 3.7M11.7 16.6l-1.8 1.7M11.7 13.4l-1.7 1.7M11.7 19.8l-1.7 1.6M11.7 10.8l-3.8 3.9M11.7 16.6l-1.8 1.8M11.8 13.5l-1.7 1.7M11.8 10.8l-1.9 1.9"/>
<path d="M11.8 16.6l-1.8 1.8M11.9 13.5l-1.8 1.8M11.9 19.7l-1.8 1.8M11.9 10.8l-1.7 1.8M11.9 15.8l4.6-4.6-4.6 4.7M12 10.8l-1.7 1.7M12 19.6l-1.9 1.9M12.1 10.8l-1.7 1.7M12.2 10.8l-1.7 1.6M12.2 10.8l-1.6 1.6M12.3 19.4l-2.1 2.1M12.3 10.8l-1.6 1.6"/>
<path d="M12.4 10.8l-1.6 1.6M12.4 19.3l1.9-1.9-4.1 4.1M12.5 10.8l-1.6 1.6M12.6 10.8l-1.6 1.6M12.7 10.8l-1.6 1.6M12.7 10.8l-1.5 1.6M12.8 10.8l-1.6 1.6M12.9 10.8l-1.6 1.6M13 10.8l-1.6 1.6M13.2 10.8l-1.7 1.6M13.2 10.8l-1.6 1.6M13.3 19.3l-2.3 2.2"/>
<path d="M13.3 19.4l-2.2 2.1M13.3 19.4l-2.1 2.1M13.3 19.5l-2.1 2M13.3 19.6l-1.9 1.9M13.3 19.7l-1.9 1.8M13.3 19.7l-1.8 1.8M13.3 10.8l-1.7 1.7M13.3 19.8l-1.7 1.7M13.3 19.9l-1.6 1.6M13.3 20l-1.6 1.5M13.3 15.7l-3.1 3.1M13.3 15.8l-3 3"/>
<path d="M13.3 15.9l-2.9 3M13.3 16l-2.9 2.9M13.3 16.1l-2.8 2.8M13.3 16.2l-2.8 2.8M13.3 16.3l-2.7 2.7M13.3 16.4l-2.6 2.6M13.3 16.5l-2.5 2.5M13.4 16.5l-2.6 2.5M13.4 10.8l-1.7 1.7M13.5 10.8l-1.7 1.7M13.5 16.5l-2.6 2.6M13.5 20l-1.5 1.5"/>
<path d="M13.7 15.7l3.4-3.5-3.4 3.5M13.7 10.8l-1.8 1.7M13.7 19.9l-1.6 1.6M13.7 10.8l-1.7 1.8M13.8 16.6l-2.4 2.4M13.8 10.8l-1.8 1.8M13.8 19.9l-1.6 1.6M13.8 16.7l-2.3 2.2M13.9 16.7l-2.1 2.1M13.9 18.8l-.2 .2M13.9 16.7l-2 2M13.9 10.8l-1.9 1.8"/>
<path d="M13.9 19.9l-1.7 1.6M13.9 16.8l-1.8 2M14 10.8l-1.9 1.9M14 18.6l-.4 .5M14 16.9l-1.9 2 2-1.9M14 10.8l-1.8 1.9 2-1.9M14.1 17.1l-1.9 1.9M14.1 17.2l-1.8 1.9M14.2 17.2l-1.9 1.9M14.2 17.3l-1.9 1.8M14.2 17.3l-1.8 1.9 1.9-1.8M14.2 18.3l-.8 .9"/>
<path d="M14.2 19.7l-1.9 1.8M14.2 10.8l-1.9 2 2-2M14.3 18.1l-3.4 3.4M14.4 10.8l-2.1 2 2.2-2M14.4 17.6l-3.9 3.9M14.4 17.7l-3.8 3.8M14.5 17.9l-3.6 3.6M14.5 17.8l-3.8 3.7M14.5 10.8l-2.1 2.1M14.6 10.8l-2.1 2.1M14.7 10.8l-4.5 4.5M14.8 10.8l-4.6 4.6"/>
<path d="M14.8 18.8v.1M14.9 10.8l-4.6 4.6M14.9 18.8l-.1 .1M14.9 18.8l-.2 .2M15 18.9l-.4 .4M15 19l-2.6 2.5M15 16.7h.1M15 10.8l-4.7 4.6M15 19l-2.5 2.5M15 19.1l-2.4 2.4M15.1 10.8l-4.7 4.7M15.1 19.2l-2.4 2.3"/>
<path d="M15.1 19.2l-2.3 2.3M15.1 16.4l-.3 .3M15.1 10.8l-4.7 4.7 4.8-4.7M15.2 19.3l-2.3 2.2M15.2 19.4l-2.2 2.1M15.2 19.4l-2.1 2.1M15.3 16.2l-.5 .4M15.3 19.5l-2 2M15.3 10.8l-4.8 4.8 4.9-4.8M15.5 19.6l-1.9 1.9M15.5 10.8l-4.9 4.8M15.5 19.7l-1.9 1.8"/>
<path d="M15.6 10.8l-4.9 4.9M15.6 18.4l3.2-3.2-3.1 3.3M15.7 19.8l-1.8 1.7M15.7 19.8l-1.7 1.7M15.7 10.8l-4.9 4.9M15.8 19.8l-1.7 1.7M15.8 10.8l-4.9 4.9M15.9 10.8l-5 4.9M15.9 10.8l-4.9 4.9M15.9 19.9l-1.6 1.6M16 19.9l-1.6 1.6M16 15.7l1.9-2-2 2"/>
<path d="M16 16.6l-.1 .2M16.1 10.8l-5 4.9M16.1 10.8l-4.9 4.9M16.2 16.5l-.4 .4M16.2 20l-1.6 1.5M16.2 10.8l-5 4.9M16.2 10.8l-4.9 4.9M16.3 16.5l-.6 .5M16.3 10.9l-4.9 4.8M16.3 15.6l1.7-1.7-1.7 1.7M16.3 10.9l-4.8 4.8M16.3 11l-4.7 4.7"/>
<path d="M16.4 11l-4.7 4.7M16.4 11.1l-4.7 4.6M16.4 16.5l-.8 .8M16.4 11.1l-4.6 4.6M16.5 11.2l-4.6 4.6M16.5 16.5l-.9 .9M16.6 15.9l1.7-1.7-1.7 1.8M16.6 16.1l1.7-1.8-1.7 1.9M16.6 11.3l-4.7 4.7M16.6 11.4l-4.7 4.7M16.6 11.5l-4.7 4.8M16.7 11.5l-4.8 4.8"/>
<path d="M16.7 11.6l-4.8 4.8M16.7 11.6l-4.8 4.9M16.8 11.7l-6.8 6.8 6.8-6.8-6.7 6.9M16.9 11.9l-6.8 6.7M16.9 11.9l-6.8 6.8M16.9 11.9l-6.7 6.8M17 12l-3.6 3.6M17 12.1l-3.6 3.5M17 12.1l-3.5 3.5M17.1 12.2l-3.5 3.5M17.2 12.3l-3.4 3.4M17.2 19.9l-1.6 1.6"/>
<path d="M17.2 12.4l-3.3 3.3M17.2 12.5l-3.3 3.3M17.3 12.5l-3.3 3.3M17.3 12.6l-3.2 3.2M17.4 12.7l-3.2 3.2M17.4 19.6l-1.9 1.9M17.5 12.9l-3.2 3.1M17.5 19.5l-2.1 2M17.5 12.9l-3.1 3.1M17.5 12.9l-3.1 3.2M17.6 13l-3.1 3.1M17.6 19.3l-2.3 2.2"/>
<path d="M17.6 13.1l-3.1 3.1M17.6 13.2l-3 3.1 3.1-3.1-3.1 3.2M17.7 19l-2.5 2.5M17.8 13.4l-3.1 3M17.8 13.5l-3 3.1M17.8 18.9l-2.7 2.6M17.9 13.5l-3.1 3.1M17.9 13.6l-2.5 2.4M17.9 13.6l-2.2 2.3M17.9 18.7l-2.8 2.8M18 13.8l-1.9 1.9M18.1 13.9l-1.7 1.7"/>
<path d="M18.1 18.4l-3.1 3.1M18.1 14l-1.6 1.6M18.2 14l-1.6 1.6M18.2 18.2l-1.6 1.7M18.2 14.1l-1.6 1.7M18.2 14.2l-1.6 1.6M18.3 18.1l-1.8 1.7M18.4 14.4l-1.8 1.8M18.4 14.4l-1.8 1.9M18.4 14.5l-1.8 1.9M18.4 17.8l-1.9 2M18.5 14.6l-3 2.9"/>
<path d="M18.5 14.6l-3.1 3.1M18.5 14.7l-3.1 3.2M18.5 17.6l-2 2M18.6 14.7l-3.2 3.2M18.6 14.8l-3.2 3.2M18.6 17.5l-2.1 2.1M18.6 14.9l-3.1 3.2M18.7 14.9l-3.2 3.3M18.7 15l-3.2 3.2M18.8 15.1l-3.2 3.2M18.8 17.2l-2.3 2.3M18.8 15.2l-3.2 3.2"/>
<path d="M18.9 17l-2.4 2.4M18.9 15.3l-3.2 3.2M18.9 15.4l-3.2 3.2M19 15.4l-3.2 3.3 3.2-3.2M19 16.9l-2.5 2.4M19 15.6l-3.2 3.2M19.1 16.7l-2.6 2.6M19.1 15.6l-3.2 3.3M19.1 15.7l-3.2 3.2M19.2 15.8l-3.3 3.2M19.2 15.8l-3.2 3.2M19.2 15.9l-3.1 3.1"/>
<path d="M19.2 16.4l-2.7 2.8M19.3 15.9l-3.2 3.2M19.3 16l-3.1 3.1M19.3 16.3l-2.9 2.9M19.3 16.1l-3 3M19.4 16.2l-3 3M9.3 20.1l.6-.5-.6 .6M10.4 21.5l3.9-4-3.9 4M13.4 21.5l2-1.9-1.9 1.9M13.4 20l-1.6 1.5M13.5 20l-1.6 1.5M13.8 21.5l1.8-1.8-1.8 1.8"/>
<path d="M14.1 21.5l1.7-1.6-1.5 1.6M14.5 21.5l1.6-1.5-1.5 1.5M16.3 20l-1.6 1.5M16.3 21.4l-.1 .1M16.3 20l-1.5 1.5M16.4 20l-1.5 1.5M16.4 21.3l-.2 .2M16.6 21l-.6 .5M16.7 20.8l-.7 .7M16.8 20.7l-.9 .8M16.9 20.5l-1.1 1M17 20.2l-1.3 1.3"/>
<path d="M17.1 20.1l-1.5 1.4"/>
</g>
<g fill="#00f">
<circle cx="104" cy="205" r=".85"/>
<circle cx="240" cy="109" r=".8"/>
</g>
<g font-size="4.7">
<text x="310.9" y="283">2104903L1B-1</text>
<text x="339.9" y="290">2104903L1B-1</text>
</g>
<g font-size="3.5">
<text x="162.4" y="152.5">-J7</text>
<text x="220.5" y="150">-Q1</text>
<text x="309.4" y="163">-HST</text>
<text x="230" y="281">4.Terminal Unit</text>
<text x="229.9" y="286">Terminal Unit</text>
</g>
<g font-size="3.3">
<text x="31.8" y="3.8">1</text>
<text x="84.3" y="3.7">2</text>
<text x="134.2" y="3.8">3</text>
<text x="184.4" y="3.8">4</text>
<text x="234.3" y="3.8">5</text>
<text x="284.2" y="3.8">6</text>
<text x="334.2" y="3.8">7</text>
<text x="386.9" y="3.8">8</text>
<text x="1.6" y="28.1">A</text>
<text x="416.8" y="28.1">A</text>
<text x="1.5" y="74.9">B</text>
<text x="416.7" y="74.9">B</text>
<text x="1.6" y="124.9">C</text>
<text x="416.8" y="124.9">C</text>
<text x="1.6" y="174.9">D</text>
<text x="416.8" y="174.9">D</text>
<text x="1.5" y="224.9">E</text>
<text x="416.7" y="224.9">E</text>
<text x="1.5" y="271.9">F</text>
<text x="416.7" y="271.9">F</text>
<text x="31.8" y="296">1</text>
<text x="84.3" y="295.9">2</text>
<text x="134.2" y="296">3</text>
<text x="184.4" y="296">4</text>
<text x="234.3" y="296">5</text>
<text x="284.2" y="296">6</text>
<text x="334.2" y="296">7</text>
<text x="386.9" y="296">8</text>
</g>
<g font-size="3.1">
<text x="98.3" y="84">7.2</text>
<text x="110.2" y="84.1">7.2</text>
</g>
<text font-size="3" x="92.9" y="66">CPU MODULE</text>
<g font-size="2.9">
<text x="94.9" y="56">J1</text>
<text x="110.9" y="56">J3</text>
<text x="118.9" y="56">J4</text>
<text x="146.9" y="56">J1</text>
<text x="154.1" y="57">RADIO MODULE</text>
<text x="197.7" y="56">J01</text>
<text x="205.5" y="56">J02</text>
<text x="213.5" y="56">J03</text>
<text x="221.5" y="56">J04</text>
<text x="229.5" y="56">J16</text>
<text x="237.5" y="56">J17</text>
<text x="245.5" y="56">J18</text>
<text x="92.8" y="60">ANA</text>
<text x="109.6" y="60">MC</text>
<text x="118" y="60">TX</text>
<text x="154.9" y="62">-A3</text>
<text x="207.5" y="61">KEY BOARD MODULE</text>
<text x="145.9" y="72">-</text>
<text x="146" y="68">418.725-419.400MHz</text>
<text x="91.8" y="73">-A1</text>
<text x="145.9" y="76">9600 BPS</text>
<text x="198.9" y="74">-A2</text>
<text x="90.5" y="84.1">A</text>
<text x="90.7" y="88">1</text>
<text x="94.6" y="84.1">B</text>
<text x="95" y="88">2</text>
<text x="98.9" y="88">3</text>
<text x="103" y="88">4</text>
<text x="106.9" y="88">5</text>
<text x="110.9" y="88">6</text>
<text x="146.9" y="87">J2</text>
<text x="238.7" y="88">1</text>
<text x="241.5" y="84">J15</text>
<text x="243" y="88">2</text>
<text x="246.9" y="88">3</text>
<text x="254.8" y="96">/9.E8</text>
<text x="152" y="103.1">-W1</text>
<text x="255.2" y="108">/9.A1</text>
<text x="226" y="125">TERMINAL ON/OFF</text>
<text x="237" y="143">2</text>
<text x="246.9" y="143">5</text>
<text x="310.4" y="145">STATUS LED</text>
<text x="234.7" y="153">1</text>
<text x="239.9" y="153">3</text>
<text x="245" y="153">4</text>
<text x="249.9" y="153">6</text>
<text x="146" y="160.5">/9.A4</text>
<text x="324.5" y="158.4">+</text>
<text x="329" y="165">Y</text>
<text x="324.5" y="169.6">-</text>
<text x="132.3" y="188">+</text>
<text x="147.9" y="188">-</text>
<text x="312.3" y="208">-A2 J14</text>
<text x="314.9" y="204">+</text>
<text x="318.9" y="204">-</text>
<text x="125.6" y="215">VIEW FROM</text>
<text x="122.6" y="218.8">SOLDERING SIDE</text>
<text x="90.7" y="228">1</text>
<text x="95" y="228">2</text>
<text x="98.9" y="228">3</text>
<text x="103" y="228">4</text>
<text x="90.9" y="232">A</text>
<text x="94.9" y="232">B</text>
<text x="99.1" y="232">+</text>
<text x="103.5" y="232">-</text>
<text x="127.2" y="230">4</text>
<text x="135.2" y="230">1</text>
<text x="91.9" y="235">-J1</text>
<text x="127.2" y="238.1">3</text>
<text x="135.2" y="238.1">2</text>
<text x="84.1" y="249">CABLE BACKUP</text>
<text x="105.8" y="280">FMC</text>
<text x="105.8" y="287">PO18-2100468</text>
<text x="105.9" y="283.5">SO60-2104903</text>
<text x="305.7" y="290">1:1</text>
</g>
<text font-size="2.4" fill="#000080" x="201" y="289">We connect the future.</text>
<g font-size="2.3">
<text x="265.3" y="97.9">-5</text>
<text x="18.3" y="103.2" transform="rotate(-90 18.3 103.2)">No factors defined within the referred certificate or drawing shall be modified.</text>
<text x="265.3" y="109.9">-1</text>
<text x="157.6" y="155.9">5/9</text>
<text x="141.2" y="158.1">-4</text>
<text x="157.6" y="159.8">4/9</text>
<text x="171.9" y="156">5/9</text>
<text x="172" y="160">4/9</text>
<text x="157.6" y="163.8">3/9</text>
<text x="157.6" y="167.8">2/9</text>
<text x="171.9" y="164">3/9</text>
<text x="172" y="168">2/9</text>
<text x="157.6" y="171.9">1/9</text>
<text x="171.8" y="172">1/9</text>
<text x="314.9" y="193.2" transform="rotate(-90 314.9 193.2)">1/2</text>
<text x="318.9" y="193.1" transform="rotate(-90 318.9 193.1)">2/2</text>
<text x="123.1" y="229.7">(-)</text>
<text x="138.3" y="229.9">(A)</text>
<text x="122.5" y="237.7">(+)</text>
<text x="138.1" y="237.7">(B)</text>
<text x="8" y="261.2" transform="rotate(-90 8 261.2)">We reserve all rights in this document and in the information</text>
<text x="11" y="261.3" transform="rotate(-90 11 261.3)">contained therein. Reproduction, use or disclosure to third</text>
<text x="14.1" y="261.3" transform="rotate(-90 14.1 261.3)">parties without express authority is strictly forbidden.</text>
<text x="20.1" y="261.2" transform="rotate(-90 20.1 261.2)">© Cavotec Germany GmbH</text>
<text x="6.8" y="279.2">A</text>
<text x="14.9" y="279">ISSUED FOR CUSTOMER</text>
<text x="42.9" y="279.2">30.09.2021</text>
<text x="55.1" y="279.2">EF</text>
<text x="67.5" y="279.2">date</text>
<text x="79.8" y="279.2">13.09.2021</text>
<text x="370" y="279.2">=M33-2104903-01EX-1-1</text>
<text x="6.5" y="283.2">B</text>
<text x="14.8" y="283">REMOVED BUE1 AND IRQ S0</text>
<text x="42.9" y="283.2">06.01.2022</text>
<text x="55.1" y="283.2">EF</text>
<text x="67.5" y="287.2">Proved</text>
<text x="67.5" y="283.2">name</text>
<text x="79.8" y="283.2">EF</text>
<text x="370" y="283.2">+TX</text>
<text x="399.4" y="287.3">Sheet</text>
<text x="407.3" y="287.3">8</text>
<text x="6.6" y="291.2">Rev.</text>
<text x="15" y="291">WH</text>
<text x="42.7" y="291.2">date</text>
<text x="55" y="291.2">BN</text>
<text x="67.5" y="291.2">GN</text>
<text x="105.9" y="291">Origin</text>
<text x="131.8" y="291">Repl. f.</text>
<text x="161.8" y="291">Repl. by</text>
<text x="399.3" y="291.2">Next</text>
<text x="407.3" y="291.2">9</text>
</g>
<g font-size="2.1">
<text x="8.3" y="103.1" transform="rotate(-90 8.3 103.1)">Referred schedule drawing for certificates Presafe 17ATEX10725, Presafe 17ATEX10727, IECEx PRE 17.0037,</text>
<text x="11" y="103.2" transform="rotate(-90 11 103.2)">IECEx PRE 17.0038, Nº RU C-DE.AB24.B.04261, FM16US0055X and FM16CA0049X are:</text>
<text x="13.6" y="103.1" transform="rotate(-90 13.6 103.1)">For MC-3-5 EX and MC-3-6 EX: 902807T1B | For MC-3200 EX and MC-3300 EX: 902807T2B</text>
<text x="298.1" y="278.8">Project no.</text>
<text x="298.4" y="286.5">Scale</text>
<text x="328.2" y="286.5">Draw.no.</text>
</g>
<g font-size="1.9">
<text x="106.3" y="82.8">24</text>
<text x="107.7" y="84.8">7.2</text>
</g>
<text font-size=".9" fill="#000080" x="227.1" y="281.5">®</text>
</svg>
